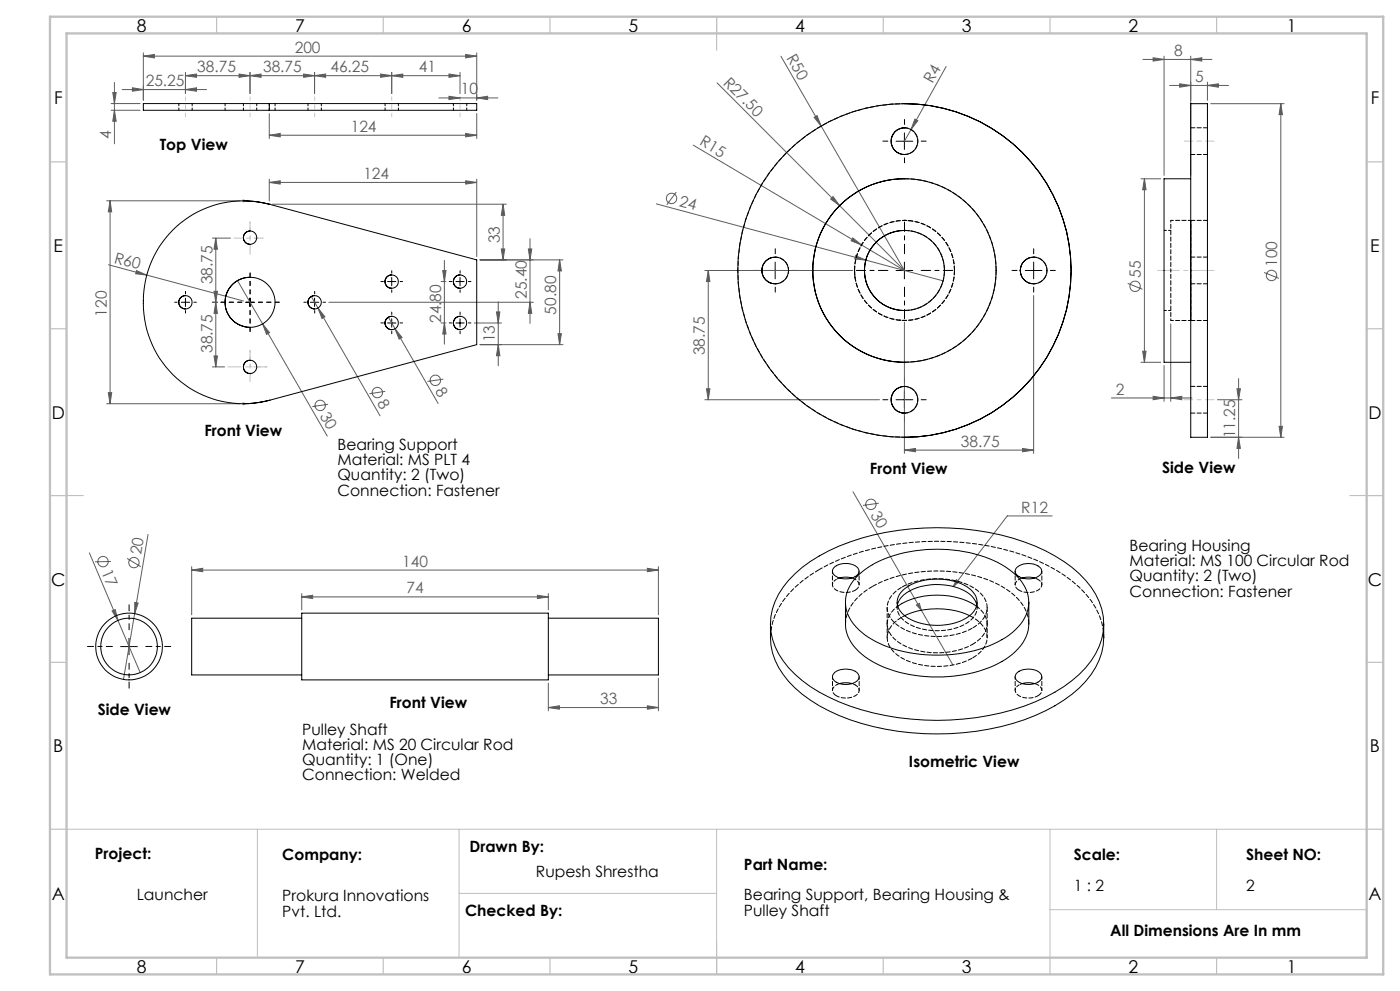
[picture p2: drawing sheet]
<svg xmlns="http://www.w3.org/2000/svg" width="420mm" height="297mm" viewBox="0 0 420 297" stroke-linecap="round" stroke-linejoin="round" font-family="sans-serif">
<g fill="none" stroke="#5d5d5d" stroke-width=".3">
<path d="M43 16.8l3.3-.5v1.1zM43 15.8v14.3M43 16.8h100M139.7 16.3l3.3 .5-3.3 .6zM143 15.8v14.3M234.3 16.9l12 20.9M283.8 19.9l-10.5 18.9M342.9 17.8h20.7M345.9 17.3l3.3 .5-3.3 .5zM349.2 16.8v35.8M357.2 17.8l3.3-.5v1zM357.2 16.8v35.8"/>
<path d="M33.3 33.1h8.7M33.3 31h8.7M33.8 27.7h1.1l-.6 3.3zM34.3 24.7v18.4M34.3 33.1l.6 3.2h-1.1zM36.7 26.8h25.3M39.7 26.3l3.3 .5-3.3 .5zM55.6 26.8l3.3-.5v1zM55.6 22.7l3.3-.5v1zM55.6 21.7v6.3M55.6 22.7h82.4M71.7 22.2l3.3 .5-3.3 .5z"/>
<path d="M75 22.7l3.3-.5v1zM75 21.7v6.3M80.8 34v7.5M91.1 22.2l3.3 .5-3.3 .5zM94.4 22.7l3.3-.5v1zM94.4 21.7v6.3M114.2 22.2l3.3 .5-3.3 .5zM117.5 22.7l3.3-.5v1zM117.5 21.7v6.3M131.7 29.3h17.7M134.7 28.9l3.3 .4-3.3 .5zM134.7 22.2l3.3 .5-3.3 .5z"/>
<path d="M138 21.7v6.3M143 29.3l3.3-.4v.9zM143 34v7.5M215.1 24.8l36.8 36.8M244.2 35.2l.9-.6 1.2 3.2zM246.3 37.8l25 43.3M273.3 38.8l-2 3.5M274.5 35.7l.8 .5-2 2.6zM350.9 25.6h17.7M353.9 25.1l3.3 .5-3.3 .5zM362.2 25.6l3.3-.5v1zM362.2 24.6v5.5"/>
<path d="M363.2 31.1h22M384.2 31.1l.5 3.3h-1zM384.2 31.1v100M80.8 54.7l3.3-.5v1zM80.8 40.5l3.3-.5v1zM80.8 53.7v6.5M80.8 54.7h62.2M80.8 40.5h62.2M139.7 40l3.3 .5-3.3 .5zM139.7 54.2l3.3 .5-3.3 .5zM143 53.7v23.2M202.9 57.6l-2.9 3.8"/>
<path d="M208 43.5l63.3 37.6M249.9 58.9l2 2.7-2.7-1.9zM342.3 53.6h5.9M343.3 53.6v55M343.3 53.6l.5 3.3h-1zM32 60.2h40M32.5 79.3l11.5 3.1M33 60.2l.5 3.3h-1zM33 60.2v60.8M63.7 71.4h5.4M64.7 71.4l.5 3.3h-1zM64.7 71.4v38.6"/>
<path d="M81.8 61.2h70.1M133.3 78v25.1M144 77.9h24.9M150.4 74.6h1l-.5 3.3zM150.9 61.2l.5 3.3h-1zM150.9 61.2v16.7M158.5 74.6h1l-.5 3.3zM159 71.5v25.4M167.9 77.9l.5 3.3h-1zM167.9 77.9v25.4M196.9 61.1l62.9 16.9M251.9 61.6l19.4 19.5"/>
<path d="M255.8 71.3l2.6 2.1-3.1-1.2zM256.7 76.6l3.1 1.4-3.4-.4zM259.8 78l23.1 6.2M41 81.1l3 1.3-3.3-.3zM44 82.4l29 7.8M63.7 90.6h1.6M64.2 87.3h1l-.5 3.3zM64.7 90.6l.5 3.3h-1zM71.3 84.1l26.9 46.6M78.8 97.1l2.1 2.6-.9 .5zM93.4 88.9l2 3.4M95.4 92.3l2.1 2.6-.9 .6z"/>
<path d="M95.4 92.3l18.6 32.3M98.6 90.6h61.4M116.5 95.1l2 3.4M118.5 98.5l2.1 2.6-.9 .5zM118.5 98.5l12.9 22.4M132.3 96.8h1.5M132.3 84.4h1.5M132.8 81.1h1l-.5 3.3zM133.3 96.8l.5 3.3h-1zM142.3 96.8h8.2M148.9 93.5h1.1l-.5 3.3zM149.5 90.4v19.2"/>
<path d="M159 90.6l.5 3.3h-1zM211.5 81.1h44.3M212.5 81.1l.5 3.3h-1.1zM212.5 81.1v38.7M271.3 96.6v39.3M310.1 88.6v47.3M338.3 84.9l4.5 1.8M351.2 97.1v23.2M379.2 81.7l4.5 1.7M32.5 117.7h1l-.5 3.3zM63.7 110h3.7M64.2 106.7h1l-.5 3.3z"/>
<path d="M115.6 117.3l-4.8 .7M133 113.6l-4.8 .7M144 103.3h24.9M149.5 103.3l.5 3.3h-1.1zM167.4 100h1l-.5 3.3zM211.5 119.8h52.3M211.9 116.5h1.1l-.5 3.3zM333.4 119.3h24.2M342.3 108.6h5.9M342.8 105.3h1l-.5 3.3zM345.9 118.8l3.3 .5-3.3 .5zM349.2 109.6v10.7"/>
<path d="M351.2 119.3l3.3-.5v1zM365.2 119.8h7.4M371.1 116.5h1l-.5 3.3zM371.6 113.4v24M32 121h40M98.4 121.2l-4.7 .6M271.3 134.9l3.3-.5v1zM271.3 134.9h38.8M306.8 134.4l3.3 .5-3.3 .5zM363.2 131.1h22M371.6 131.1l.5 3.3h-1zM383.7 127.8h1l-.5 3.3z"/>
<path d="M255.9 147.4l20.5 35.5M263.6 150.8l-4.7 .7M315.7 154.6h-13.5l-16.2 21.2M26.8 165.7l8.6 20.2M33.3 168.3l-4.8 .1M38.1 167.4l4.1 2.5M44.4 160.2l-7.4 43.4M57.5 170.8l3.3-.5v1zM57.5 169.8v14.5M57.5 170.8h140M90.5 178.9l3.3-.5v1zM90.5 177.9v4.9"/>
<path d="M90.5 178.9h74M161.2 178.4l3.3 .5-3.3 .5zM164.5 177.9v4.9M194.2 170.3l3.3 .5-3.3 .5zM197.5 169.8v14.5M286.9 173.7l.8 .6-1.7 1.5zM33.6 183.1l1-.4 .8 3.2zM35.4 185.9l6.7 15.7M40.4 180.5l1.1 .2-1.1 3.2zM274.9 181.3l.9-.5 .6 2.1zM276.4 182.9l9.5 16.4M164.5 212.1l3.3-.6v1z"/>
<path d="M164.5 204.7v8.3M164.5 212.1h33M194.2 211.5l3.3 .6-3.3 .4zM197.5 203.3v9.7"/>
<circle cx="201.4" cy="59.5" r="1.56"/>
<circle cx="340.5" cy="85.8" r="1.55"/>
<circle cx="381.4" cy="82.5" r="1.55"/>
<circle cx="113.2" cy="117.7" r="1.55"/>
<circle cx="130.6" cy="114" r="1.55"/>
<circle cx="96.1" cy="121.5" r="1.56"/>
<circle cx="261.3" cy="151.1" r="1.56"/>
<circle cx="30.9" cy="168.3" r="1.55"/>
<circle cx="40.2" cy="168.6" r="1.55"/>
</g>
<g fill="none" stroke="#c0c0c0" stroke-width=".3">
<path d="M72.6 59.8l.8 .8M73 59.7v1M73.4 59.8l-.8 .8M72.5 60.2h1M72.5 121h1M72.6 120.6l.8 .8M73 120.5v1M73.4 120.6l-.8 .8M20 248.5h390M77.2 248.5v38.5M137.7 248.5v38.5M215 248.5v38.5"/>
<path d="M315 248.5v38.5M365 248.5v24.1M137.7 267.8h77.3M315 272.6h95"/>
</g>
<path d="M271.4 76v-9.5M266.4 81h-9.5M271.4 86v9.5M276.4 81h9.5" fill="none" stroke="#000" stroke-width=".3" stroke-dasharray="15.2 1.3 1.3 1.3" stroke-dashoffset="12.4"/>
<g fill="none" stroke="#000" stroke-width=".3" stroke-dasharray="15.2 1.3 1.3 1.3">
<path d="M271.4 37.3v-1.5M266.4 42.3h-1.5M271.4 47.3v1.5M276.4 42.3h1.5M232.6 76v-1.5M310.1 76v-1.5M53.2 90.6h-.8M55.7 88.1v-.8M55.7 93.1v.7M58.2 90.6h.7M91.9 90.6h-.7M94.4 88.1v-.8"/>
<path d="M94.4 93.1v.7M96.9 90.6h.8M115 96.8h-.7M115 84.4h-.7M117.5 94.3v-.8M117.5 99.3v.7M117.5 81.9v-.8M117.5 86.9v.7M120 96.8h.8M120 84.4h.8M135.5 96.8h-.7M135.5 84.4h-.7"/>
<path d="M138 94.3v-.8M138 99.3v.7M138 81.9v-.8M138 86.9v.7M140.5 96.8h.8M140.5 84.4h.8M227.6 81h-1.5M232.6 86v1.5M237.6 81h1.5M305.1 81h-1.5M310.1 86v1.5M315.1 81h1.5"/>
<path d="M266.4 119.8h-1.5M271.4 114.8v-1.5M276.4 119.8h1.5M271.4 124.8v1.5"/>
</g>
<path d="M33.7 193.7h-7.5M38.7 188.7v-7.5M38.7 198.7v7.5M43.7 193.7h7.5" fill="none" stroke="#000" stroke-width=".3" stroke-dasharray="15.2 1.3 1.3 1.3" stroke-dashoffset="13.4"/>
<path d="M72.5 90.6h-6.2M75 88.1v-6.3M75 93.1v6.2M77.5 90.6h6.3" fill="none" stroke="#000" stroke-width=".3" stroke-dasharray="15.2 1.3 1.3 1.3" stroke-dashoffset="14"/>
<g fill="none" stroke="#000" stroke-width=".3">
<path d="M271.3 39.8v5M268.8 42.3h5M232.6 78.6v5M271.3 78.6v5M310.1 78.6v5M54.4 90.6h2.5M55.6 89.4v2.5M73.8 90.6h2.5M75 89.4v2.5M93.1 90.6h2.5M94.4 89.4v2.5M116.3 96.8h2.4"/>
<path d="M116.3 84.4h2.4M117.5 83.1v2.6M117.5 95.5v2.5M136.8 96.8h2.4M136.8 84.4h2.4M138 83.1v2.6M138 95.5v2.5M230 81.1h5.1M268.8 81.1h5M307.6 81.1h5M268.8 119.8h5M271.3 117.3v5"/>
<path d="M36.2 193.8h5M38.7 191.3v4.9"/>
</g>
<path d="M55.7 29v6M75 29v6M94.4 29v6M117.5 29v6M138 29v6" fill="none" stroke="#c3c8d2" stroke-width=".3" stroke-dasharray="15.2 1.3 1.3 1.3" stroke-dashoffset="14.1"/>
<path d="M364.2 42.3h-9M364.2 119.8h-9" fill="none" stroke="#c3c8d2" stroke-width=".3" stroke-dasharray="15.2 1.3 1.3 1.3" stroke-dashoffset="12.6"/>
<path d="M364.2 81h-17" fill="none" stroke="#c3c8d2" stroke-width=".3" stroke-dasharray="15.2 1.3 1.3 1.3" stroke-dashoffset="8.6"/>
<path d="M75 71.2v-4.7" fill="none" stroke="#c0c0c0" stroke-width=".3" stroke-dasharray="15.2 1.3 1.3 1.3" stroke-dashoffset="14.8"/>
<path d="M75 66.5v9.7" fill="none" stroke="#c0c0c0" stroke-width=".3" stroke-dasharray="15.2 1.3 1.3 1.3" stroke-dashoffset="12.3"/>
<path d="M75 71.4h3.9" fill="none" stroke="#c0c0c0" stroke-width=".3" stroke-dasharray="15.2 1.3 1.3 1.3" stroke-dashoffset="15.2"/>
<path d="M78.9 71.4h-8.7" fill="none" stroke="#c0c0c0" stroke-width=".3" stroke-dasharray="15.2 1.3 1.3 1.3" stroke-dashoffset="12.8"/>
<path d="M75 110h5.1" fill="none" stroke="#c0c0c0" stroke-width=".3" stroke-dasharray="15.2 1.3 1.3 1.3" stroke-dashoffset="14.6"/>
<path d="M80.1 110h-11.7" fill="none" stroke="#c0c0c0" stroke-width=".3" stroke-dasharray="15.2 1.3 1.3 1.3" stroke-dashoffset="11.3"/>
<path d="M75 110v-5" fill="none" stroke="#c0c0c0" stroke-width=".3" stroke-dasharray="15.2 1.3 1.3 1.3" stroke-dashoffset="14.7"/>
<path d="M75 105v9.4" fill="none" stroke="#c0c0c0" stroke-width=".3" stroke-dasharray="15.2 1.3 1.3 1.3" stroke-dashoffset="12.5"/>
<g fill="none" stroke="#c0c0c0" stroke-width=".35">
<path d="M65 5v5M115 5v5M165 5v5M215 5v10M265 5v5M315 5v5M365 5v5M15 48.5h5M410 48.5h5M15 98.5h5M410 98.5h5M15 148.5h10"/>
<path d="M405 148.5h10M15 198.5h5M410 198.5h5M15 248.5h5M410 248.5h5M65 287v5M115 287v5M165 287v5M215 282v10M265 287v5M315 287v5M365 287v5"/>
</g>
<path d="M15 5h400v287h-400zM20 10h390v277h-390z" fill="none" stroke="#c0c0c0" stroke-width=".7"/>
<g fill="#5d5d5d">
<path d="M33.6 183.1l1-.4 .8 3.2z"/>
<path d="M244.2 35.2l.9-.6 1.2 3.2z"/>
<path d="M274.9 181.3l.9-.5 .6 2.1z"/>
<path d="M249.9 58.9l2 2.7-2.7-1.9z"/>
<path d="M255.8 71.3l2.6 2.1-3.1-1.2z"/>
<path d="M256.7 76.6l3.1 1.4-3.4-.4z"/>
<path d="M41 81.1l3 1.3-3.3-.3z"/>
<path d="M274.5 35.7l.8 .5-2 2.6z"/>
<path d="M40.4 180.5l1.1 .2-1.1 3.2z"/>
<path d="M118.5 98.5l2.1 2.6-.9 .5z"/>
<path d="M95.4 92.3l2.1 2.6-.9 .6z"/>
<path d="M78.8 97.1l2.1 2.6-.9 .5z"/>
<path d="M32.5 117.7h1l-.5 3.3zM33 60.2l.5 3.3h-1z"/>
<path d="M64.7 90.6l.5 3.3h-1zM64.2 106.7h1l-.5 3.3zM64.7 71.4l.5 3.3h-1zM64.2 87.3h1l-.5 3.3z"/>
<path d="M55.6 26.8l3.3-.5v1zM39.7 26.3l3.3 .5-3.3 .5z"/>
<path d="M143 29.3l3.3-.4v.9zM134.7 28.9l3.3 .4-3.3 .5zM134.7 22.2l3.3 .5-3.3 .5zM117.5 22.7l3.3-.5v1z"/>
<path d="M91.1 22.2l3.3 .5-3.3 .5zM75 22.7l3.3-.5v1z"/>
<path d="M357.2 17.8l3.3-.5v1zM345.9 17.3l3.3 .5-3.3 .5z"/>
<path d="M362.2 25.6l3.3-.5v1zM353.9 25.1l3.3 .5-3.3 .5zM161.2 178.4l3.3 .5-3.3 .5zM90.5 178.9l3.3-.5v1zM194.2 170.3l3.3 .5-3.3 .5zM57.5 170.8l3.3-.5v1z"/>
<path d="M80.8 54.7l3.3-.5v1zM139.7 54.2l3.3 .5-3.3 .5zM271.3 134.9l3.3-.5v1zM306.8 134.4l3.3 .5-3.3 .5zM286.9 173.7l-.9 2.1 1.7-1.5zM164.5 212.1l3.3-.6v1zM194.2 211.5l3.3 .6-3.3 .4z"/>
<path d="M43 16.8l3.3-.5v1.1zM139.7 16.3l3.3 .5-3.3 .6z"/>
<path d="M139.7 40l3.3 .5-3.3 .5zM80.8 40.5l3.3-.5v1z"/>
<path d="M34.3 33.1l.6 3.2h-1.1zM33.8 27.7h1.1l-.6 3.3z"/>
<path d="M342.8 105.3h1l-.5 3.3zM343.3 53.6l.5 3.3h-1z"/>
<path d="M167.4 100h1l-.5 3.3zM167.9 77.9l.5 3.3h-1zM149.5 103.3l.5 3.3h-1.1zM148.9 93.5h1.1l-.5 3.3zM383.7 127.8h1l-.5 3.3zM384.2 31.1l.5 3.3h-1z"/>
<path d="M150.9 61.2l.5 3.3h-1zM150.4 74.6h1l-.5 3.3zM132.8 81.1h1l-.5 3.3zM133.3 96.8l.5 3.3h-1zM158.5 74.6h1l-.5 3.3zM159 90.6l.5 3.3h-1zM212.5 81.1l.5 3.3h-1.1zM211.9 116.5h1.1l-.5 3.3z"/>
<path d="M371.6 131.1l.5 3.3h-1zM371.1 116.5h1l-.5 3.3z"/>
<path d="M55.6 22.7l3.3-.5v1zM71.7 22.2l3.3 .5-3.3 .5z"/>
<path d="M94.4 22.7l3.3-.5v1zM114.2 22.2l3.3 .5-3.3 .5z"/>
<path d="M345.9 118.8l3.3 .5-3.3 .5zM351.2 119.3l3.3-.5v1z"/>
</g>
<g fill="none" stroke="#000" stroke-width=".3">
<path d="M80.8 31h-37.8v2.1h37.8M80.8 31h62.2v2.1h-62.2M80.8 31v2.1M271.3 31.1a50 50 0 0 1 50 50M357.2 31.1h5v100h-5zM271.3 53.6h.1M271.3 53.6a27.5 27.5 0 0 0-27.5 27.5M357.2 53.6h-8v55h8M73 60.2h.1M73 71.2a1.99 1.99 0 0 0 2 2M73 60.2l3.1 .2 4.7 .8M75 69.2a1.99 1.99 0 0 0-2 2"/>
<path d="M80.8 61.2h.1M80.8 61.2a30.3 30.3 0 0 0-36.3 39.1 30 30 0 0 0 36.3 19.7M80.8 61.2l62.2 16.7v25.4l-62.2 16.7M232.6 77.1a4 4 0 0 0-4 4M271.3 69.1a12 12 0 0 0-12 12M310.1 77.1a4 4 0 0 0-4 4M357.2 66.1v15M53.6 90.6a2.05 2.05 0 0 0 2 2M55.6 88.6a2.05 2.05 0 0 0-2 2M67.5 90.6a7.5 7.5 0 0 0 7.5 7.5M75 83.1a7.4 7.4 0 0 0-7.5 7.5M92.4 90.6a1.99 1.99 0 0 0 2 2"/>
<path d="M94.4 88.6a1.99 1.99 0 0 0-2 2M115.5 96.8a2.05 2.05 0 0 0 2 2M115.5 84.4a1.98 1.98 0 0 0 2 2M117.5 94.8a2.05 2.05 0 0 0-2 2M117.5 82.4a1.98 1.98 0 0 0-2 2M136 84.4a1.98 1.98 0 0 0 2 2M136 96.8a2.05 2.05 0 0 0 2 2M138 82.4a1.98 1.98 0 0 0-2 2M138 94.8a2.05 2.05 0 0 0-2 2M228.6 81.1a4 4 0 0 0 4 4M243.8 81.1a27.5 27.5 0 0 0 27.5 27.5M259.3 81.1a12 12 0 0 0 12 12"/>
<path d="M306.1 81.1a4 4 0 0 0 4 4M321.3 81.1a50 50 0 0 1-50 50M357.2 81.1v15M73 110a1.99 1.99 0 0 0 2 2M75 108a1.93 1.93 0 0 0-2 2M80.8 120h.1M80.8 120l-4.7 .8-3.1 .2M271.3 108.6h.1M73 121h.1M238.5 171.9a53.6 53.6 0 0 1 27.2-12.3 80.2 80.2 0 0 1 47.9 5.5 31.9 31.9 0 0 1 16.1 15.2 17.8 17.8 0 0 1-2.4 17.7 41.2 41.2 0 0 1-20 13.6 81.4 81.4 0 0 1-55.6-1.2 36.3 36.3 0 0 1-18.1-14.5 18.2 18.2 0 0 1 3-22zM250.4 169.9a5.7 5.7 0 0 1 7 .4 1.86 1.86 0 0 1-1.5 2.8 5.7 5.7 0 0 1-5.9-1 1.57 1.57 0 0 1 .4-2.2zM251.9 173.2l1.8-.2 1.9 .2"/>
<path d="M257.6 172.3a34.3 34.3 0 0 1 21.9-7.7 38.4 38.4 0 0 1 23.3 6.1 11.8 11.8 0 0 1 5.6 11.7 15.9 15.9 0 0 1-9 10 43.7 43.7 0 0 1-36.5 0 15.9 15.9 0 0 1-9.1-10 10.7 10.7 0 0 1 3.8-10.1zM270.7 177.1a16.5 16.5 0 0 1 14.1-3.2 10.9 10.9 0 0 1 7.9 4.8 5 5 0 0 1-2.7 6.5 18 18 0 0 1-18.9-.9 4.6 4.6 0 0 1-.4-7.2zM304.8 170.3a5.5 5.5 0 0 1 7.4 0 1.85 1.85 0 0 1-1.4 2.8 5.1 5.1 0 0 1-6.2-1.4l-.1-.5zM306.7 173.2l1.8-.2 1.9 .2M90.5 183.8h74v20h-74zM90.5 185.3h-33v17h33M164.5 185.3h33v17h-33M231.1 187a21.8 21.8 0 0 0 2.5 13 36.3 36.3 0 0 0 18.1 14.5 81.2 81.2 0 0 0 58.8 0 36.3 36.3 0 0 0 18.2-14.5 17.8 17.8 0 0 0 2.4-8.9v-4.1M253.6 180.5v6.5a13 13 0 0 0 7 10.6 41.6 41.6 0 0 0 28.7 4.6 27.7 27.7 0 0 0 16.9-8.7l1.6-2.7 .6-1.9 .2-1.9v-6.5M269.2 181.3a7.6 7.6 0 0 1 5.1-4.9 18.5 18.5 0 0 1 16.6 1.6l1.5 1.7 .7 1.6M269.3 181.7a22.7 22.7 0 0 1 23.6 0M290.8 184.5a23.8 23.8 0 0 0-19.4 0"/>
<path d="M250.4 201.5a5.7 5.7 0 0 1 7 .5 1.82 1.82 0 0 1-1.5 2.7 5.6 5.6 0 0 1-5.9-1 1.52 1.52 0 0 1 .4-2.2zM251.9 204.9l1.8-.3 1.9 .3M305.2 201.5a5.7 5.7 0 0 1 7 .5 1.86 1.86 0 0 1-1.4 2.7 5 5 0 0 1-6.2-1.4 1.58 1.58 0 0 1 .6-1.8zM306.7 204.9l1.8-.3 1.9 .3"/>
<circle cx="271.4" cy="42.3" r="4"/>
<circle cx="75" cy="71.2" r="2"/>
<circle cx="55.6" cy="90.6" r="2.01"/>
<circle cx="75" cy="90.6" r="7.5"/>
<circle cx="94.4" cy="90.6" r="2"/>
<circle cx="117.5" cy="84.4" r="2"/>
<circle cx="117.5" cy="96.8" r="2.01"/>
<circle cx="138" cy="84.4" r="2"/>
<circle cx="138" cy="96.8" r="2.01"/>
<circle cx="232.6" cy="81.1" r="4"/>
<circle cx="271.3" cy="81.1" r="12"/>
<circle cx="271.3" cy="81.1" r="27.5"/>
<circle cx="271.3" cy="81.1" r="50"/>
<circle cx="310.1" cy="81.1" r="4"/>
<circle cx="75" cy="110" r="1.99"/>
<circle cx="271.3" cy="119.8" r="4"/>
<circle cx="38.7" cy="193.8" r="8.5"/>
<circle cx="38.7" cy="193.8" r="10"/>
</g>
<g fill="none" stroke="#000" stroke-width=".3" stroke-dasharray="1.3 .6" stroke-dashoffset=".6">
<path d="M53.7 31v2M57.7 33v-2M67.5 31v2M73 31v2M77 33v-2M80.8 31v2M82.5 33v-2M92.4 31v2M96.4 33v-2M115.5 31v2M119.5 33v-2M136 31v2"/>
<path d="M140 33v-2M351.2 69h-2M349.2 93h2"/>
</g>
<path d="M256.4 81a15 15 0 0 0 15 15 15 15 0 0 0 15-15M271.4 93a12 12 0 0 0 12-12 12 12 0 0 0-12-12M286.4 81a15 15 0 0 0-15-15 15 15 0 0 0-15 15M256.6 176.9a1.72 1.72 0 0 0 1.1-1.6 1.72 1.72 0 0 0-1.1-1.7l-1-.4M261.7 175.8a43 43 0 0 1 38.9 0 13.9 13.9 0 0 1 8.1 11.2M306.7 173.2a2.04 2.04 0 0 0-1.8 2.9l.8 .8M231.2 191.1a22.1 22.1 0 0 1 9.5-17l5.1-3.4M269.2 181.3a5.5 5.5 0 0 0 3.3 5.6 18.3 18.3 0 0 0 18.2-.6 5.1 5.1 0 0 0 2.4-5M291.8 197.2a7.1 7.1 0 0 0 4.2-7.2 8.8 8.8 0 0 0-5.2-5.5M251.9 204.9a2.04 2.04 0 0 0-1.8 2.9l.8 .7M311.4 208.5a1.72 1.72 0 0 0 1.2-1.6 1.72 1.72 0 0 0-1.2-1.6l-1-.4" fill="none" stroke="#000" stroke-width=".3" stroke-dasharray="1.3 .6" stroke-dashoffset="-.1"/>
<g fill="none" stroke="#000" stroke-width=".3" stroke-dasharray="1.3 .6">
<path d="M271.4 31h.1M271.4 38.3h.1M362.2 38.3h-5M271.4 53.5a27.5 27.5 0 0 1 27.5 27.5M271.4 46.3h.1M357.2 46.3h5M232.6 77h.1M271.4 69h.1M271.4 66h.1M310.1 77h.1M362.2 77h-5M362.2 66h-5"/>
<path d="M232.6 85h.1M271.4 93h.1M271.4 96h.1M298.9 81a27.5 27.5 0 0 1-27.5 27.5M310.1 85h.1M357.2 85h5M357.2 96h5M271.4 115.8h.1M362.2 115.8h-5M271.4 131h.1M271.4 123.8h.1M357.2 123.8h5"/>
</g>
<path d="M221.4 81a50 50 0 0 1 50-50M232.6 85a4 4 0 0 0 4-4M236.6 81a4 4 0 0 0-4-4M310.1 85a4 4 0 0 0 4-4M314.1 81a4 4 0 0 0-4-4M271.4 131a50 50 0 0 1-50-50M250.9 173.6a1.72 1.72 0 0 0-1.2 1.7 1.72 1.72 0 0 0 1.2 1.6 6.3 6.3 0 0 0 5.7 0M305.7 176.9a5.7 5.7 0 0 0 6.5-.8 1.68 1.68 0 0 0-.8-2.5M250.9 208.5a5.7 5.7 0 0 0 6.5-.7 1.68 1.68 0 0 0-.8-2.5M305.7 205.3a1.72 1.72 0 0 0-1.1 1.6 1.72 1.72 0 0 0 1.1 1.6 6.3 6.3 0 0 0 5.7 0" fill="none" stroke="#000" stroke-width=".3" stroke-dasharray="1.3 .6" stroke-dashoffset=".4"/>
<path d="M271.4 46.3a4 4 0 0 0 4-4 4 4 0 0 0-4-4M271.4 123.8a4 4 0 0 0 4-4 4 4 0 0 0-4-4M253.7 187a13.1 13.1 0 0 1 6.9-10.5l1.1-.7M266.2 182.1v4.9M291.8 193.1a7.1 7.1 0 0 0 4.2-7.2 7.4 7.4 0 0 0-3-4.2M296.2 187v-4.9" fill="none" stroke="#000" stroke-width=".3" stroke-dasharray="1.3 .6" stroke-dashoffset=".1"/>
<g fill="none" stroke="#000" stroke-width=".3" stroke-dasharray="1.3 .6" stroke-dashoffset=".5">
<path d="M357.2 66h-6M256.4 81l.1 2.3M351.2 96h6M249.7 171.2v4.1M251.9 173.2l-1 .4M257.7 175.3v-4.1M304.6 171.2v4.1M311.4 173.6l-1-.4M312.6 175.3v-4.1M266.2 187v4.1M269.4 181.6a6.1 6.1 0 0 0-.1 10.7 22.9 22.9 0 0 0 22.5 .8M271.4 184.5l-.9 .5"/>
<path d="M296.2 191.1v-4.1M249.8 202.8v4.1M256.6 205.3l-1-.4M257.8 206.9v-4.1M304.6 202.8v4.1M306.7 204.9l-1 .4M312.6 206.9v-4.1"/>
</g>
<path d="M272.9 66.1l-1.5-.1M269.8 95.9l1.6 .1M351.2 96v-15M351.2 81v-15M357.2 96v-15M357.2 81v-15M269.2 180.5v1.6M293.2 182.1v-1.6" fill="none" stroke="#000" stroke-width=".3" stroke-dasharray="1.3 .6" stroke-dashoffset=".8"/>
<path d="M245.8 170.7a75.6 75.6 0 0 1 43.2-8.1 62.5 62.5 0 0 1 32.6 11.5 22.1 22.1 0 0 1 9.6 17" fill="none" stroke="#000" stroke-width=".3" stroke-dasharray="1.3 .6" stroke-dashoffset=".3"/>
<path d="M270.5 176a7.2 7.2 0 0 0-4.3 7 10.1 10.1 0 0 0 7.7 6.7 23.8 23.8 0 0 0 17.9-1.5M270.5 185a7.1 7.1 0 0 0-4.2 7.2 9.2 9.2 0 0 0 5.7 5.8 23.8 23.8 0 0 0 19.8-.8M291.8 188.2a7.2 7.2 0 0 0 4.3-7 10.1 10.1 0 0 0-7.7-6.7 23.8 23.8 0 0 0-17.9 1.5" fill="none" stroke="#000" stroke-width=".3" stroke-dasharray="1.3 .6" stroke-dashoffset="-.2"/>
<g font-size="5.3">
<text x="41" y="9.5">8</text>
<text x="88.5" y="9.5">7</text>
<text x="138.5" y="9.5">6</text>
<text x="188.5" y="9.5">5</text>
<text x="238.5" y="9.5">4</text>
<text x="288.5" y="9.5">3</text>
<text x="338.5" y="9.5">2</text>
<text x="386" y="9.5">1</text>
<text x="16.2" y="31.3">F</text>
<text x="411.2" y="31.3">F</text>
<text x="16.1" y="75.5">E</text>
<text x="411.1" y="75.5">E</text>
<text x="15.5" y="125.5">D</text>
<text x="410.5" y="125.5">D</text>
<text x="15.4" y="175.5">C</text>
<text x="410.4" y="175.5">C</text>
<text x="16" y="225.5">B</text>
<text x="411" y="225.5">B</text>
<text x="15.5" y="269.8">A</text>
<text x="410.5" y="269.8">A</text>
<text x="41" y="291.5">8</text>
<text x="88.5" y="291.5">7</text>
<text x="138.5" y="291.5">6</text>
<text x="188.5" y="291.5">5</text>
<text x="238.5" y="291.5">4</text>
<text x="288.5" y="291.5">3</text>
<text x="338.5" y="291.5">2</text>
<text x="386" y="291.5">1</text>
</g>
<g font-size="4.7" fill="#5d5d5d">
<text x="88.4" y="15.8">200</text>
<text x="235.8" y="17.5" transform="rotate(60 235.8 17.5)">R50</text>
<text x="352.2" y="16.8">8</text>
<text x="59.2" y="21.6">38.75</text>
<text x="78.9" y="21.6">38.75</text>
<text x="99.1" y="21.6">46.25</text>
<text x="125.7" y="21.6">41</text>
<text x="43.7" y="25.8">25.25</text>
<text x="138.2" y="28.3">10</text>
<text x="216.8" y="25" transform="rotate(45 216.8 25)">R27.50</text>
<text x="279.7" y="25.3" transform="rotate(-61 279.7 25.3)">R4</text>
<text x="358.5" y="24.6">5</text>
<text x="33.3" y="41.8" transform="rotate(-90 33.3 41.8)">4</text>
<text x="105.2" y="39.5">124</text>
<text x="209.6" y="43.3" transform="rotate(31 209.6 43.3)">R15</text>
<text x="109" y="53.6">124</text>
<text x="203.5" y="61.8" transform="rotate(15 203.5 61.8)">24</text>
<text x="149.9" y="73" transform="rotate(-90 149.9 73)">33</text>
<text x="34" y="78.7" transform="rotate(15 34 78.7)">R60</text>
<text x="342.3" y="83.2" transform="rotate(-90 342.3 83.2)">55</text>
<text x="383.2" y="80" transform="rotate(-90 383.2 80)">100</text>
<text x="63.7" y="85.2" transform="rotate(-90 63.7 85.2)">38.75</text>
<text x="158" y="89.6" transform="rotate(-90 158 89.6)">25.40</text>
<text x="32" y="94.9" transform="rotate(-90 32 94.9)">120</text>
<text x="166.9" y="94.3" transform="rotate(-90 166.9 94.3)">50.80</text>
<text x="132.3" y="96.8" transform="rotate(-90 132.3 96.8)">24.80</text>
<text x="63.7" y="105.8" transform="rotate(-90 63.7 105.8)">38.75</text>
<text x="148.5" y="102.6" transform="rotate(-90 148.5 102.6)">13</text>
<text x="211.5" y="106.5" transform="rotate(-90 211.5 106.5)">38.75</text>
<text x="130.4" y="117" transform="rotate(60 130.4 117)">8</text>
<text x="334.7" y="118.3">2</text>
<text x="95.9" y="124.6" transform="rotate(60 95.9 124.6)">30</text>
<text x="113" y="120.7" transform="rotate(60 113 120.7)">8</text>
<text x="370.6" y="131.3" transform="rotate(-90 370.6 131.3)">11.25</text>
<text x="288.3" y="133.9">38.75</text>
<text x="261.1" y="154.2" transform="rotate(60 261.1 154.2)">30</text>
<text x="306.4" y="153.6">R12</text>
<text x="42.3" y="166.3" transform="rotate(-80 42.3 166.3)">20</text>
<text x="30.4" y="171.3" transform="rotate(67 30.4 171.3)">17</text>
<text x="120.7" y="169.8">140</text>
<text x="122" y="177.9">74</text>
<text x="180.1" y="211">33</text>
</g>
<g font-size="4.7">
<text x="47.9" y="45.1">Top View</text>
<text x="61.3" y="130.7">Front View</text>
<text x="101.2" y="134.9">Bearing Support</text>
<text x="101.2" y="139.5">Material: MS PLT 4</text>
<text x="261" y="142.1">Front View</text>
<text x="348.6" y="141.8">Side View</text>
<text x="101.2" y="144">Quantity: 2 (Two)</text>
<text x="101.2" y="148.5">Connection: Fastener</text>
<text x="338.9" y="165.2">Bearing Housing</text>
<text x="338.9" y="169.7">Material: MS 100 Circular Rod</text>
<text x="338.9" y="174.2">Quantity: 2 (Two)</text>
<text x="338.9" y="178.8">Connection: Fastener</text>
<text x="29.3" y="214.4">Side View</text>
<text x="116.9" y="212">Front View</text>
<text x="90.7" y="220.3">Pulley Shaft</text>
<text x="90.7" y="224.8">Material: MS 20 Circular Rod</text>
<text x="90.7" y="229.3">Quantity: 1 (One)</text>
<text x="90.7" y="233.9">Connection: Welded</text>
<text x="272.7" y="229.7">Isometric View</text>
<text x="28.4" y="257.4">Project:</text>
<text x="84.7" y="257.8">Company:</text>
<text x="140.8" y="255.4">Drawn By:</text>
<text x="322.2" y="257.8">Scale:</text>
<text x="373.8" y="257.8">Sheet NO:</text>
<text x="160.8" y="262.9">Rupesh Shrestha</text>
<text x="223.2" y="260.8">Part Name:</text>
<text x="41" y="269.7">Launcher</text>
<text x="223.2" y="269.9">Bearing Support, Bearing Housing &amp;</text>
<text x="322.2" y="266.9">1 : 2</text>
<text x="373.8" y="266.9">2</text>
<text x="84.7" y="270.1">Prokura Innovations</text>
<text x="84.7" y="274.7">Pvt. Ltd.</text>
<text x="139.5" y="274.4">Checked By:</text>
<text x="223.2" y="274.4">Pulley Shaft</text>
<text x="333.1" y="280.4">All Dimensions Are In mm</text>
</g>
</svg>
